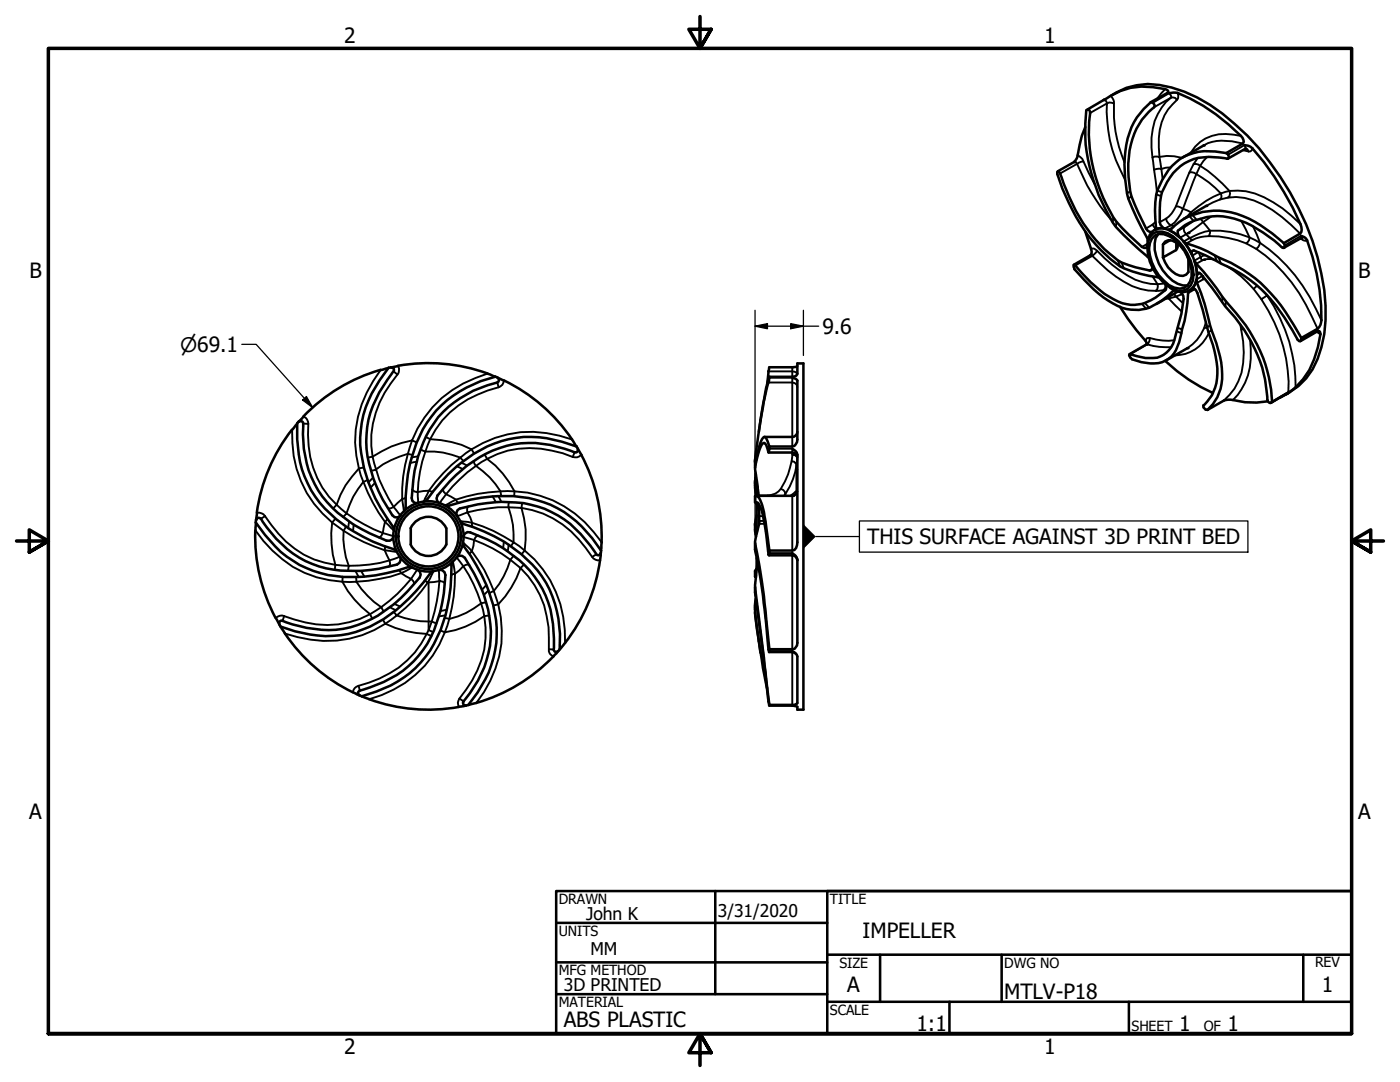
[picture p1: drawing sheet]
<svg xmlns="http://www.w3.org/2000/svg" width="279mm" height="216mm" viewBox="0 0 279 216" stroke-linecap="round" stroke-linejoin="round" font-family="sans-serif">
<!-- layer: Visible (ANSI) -->
<g fill="none" stroke="#000" stroke-width=".51">
<path d="M222 18.9a14 14 0 0 1 11.8-1.4 30.1 30.1 0 0 1 12.6 7.3 56.1 56.1 0 0 1 17.9 33 25.4 25.4 0 0 1-2.4 15.9 13.5 13.5 0 0 1-5.3 5M233.3 18.6l1.3-.1a33.5 33.5 0 0 1 13.4 9l.2 .8-.2 .3-3.3 1.9M216.6 25.3a34.4 34.4 0 0 0-1.7 6.3l-.5 .7-3.3 1.9M229.7 20.4l3.3-1.9 .2-.1-.3-.5a13.9 13.9 0 0 0-11.5 1.4l-4.4 2.5M229.7 20.4a15.5 15.5 0 0 0-5.3 12.4l.1 2.8 .4 3a51.6 51.6 0 0 0 4.1 9.2v.3M229.7 20.4a.7 .7 0 0 1 .6 1 14.1 14.1 0 0 0-5.1 11.2 26.2 26.2 0 0 0 .6 6.6 47.6 47.6 0 0 0 3.2 6.8l.5 .3 .4-.1M233.9 33.1a9.9 9.9 0 0 1 8.6-2.9l2.2 .3 .4 .4 .1 .6a.59 .59 0 0 1-.8 .1 12.6 12.6 0 0 0-7.1 .5 10.8 10.8 0 0 0-5.8 9.6v2.6a1.63 1.63 0 0 0 1 1.3l-1.1-.1-.9 .3 .2-.5a21.7 21.7 0 0 1 .2-7.3l1.1-2.1 1.2-1.9zM240.2 29l-4.2 2.4M248.3 29l1.3 .3a53 53 0 0 1 10.1 16v1l-.2 .3-3.3 1.9M248.7 29.7l-3.6 1.9M216.6 46.2l1.1 3.5 .1 1-3.5 2.1M229 49.5a3.7 3.7 0 0 1 2-3.9 5.3 5.3 0 0 1 4.5 1.8 10.8 10.8 0 0 1 3.3 8.2 2.96 2.96 0 0 1-1.8 2.5 2.96 2.96 0 0 1-3.1-.4l-.3-.2"/>
<path d="M229 49l-.3 .5-.8-.2a34.7 34.7 0 0 1-5.7-5.9 32.9 32.9 0 0 1-4.6-21l-.3-.6-.5 .2a34.7 34.7 0 0 0 5.9 23.3l3.1 3.1 3.4 3M229.9 47.6a2.38 2.38 0 0 1 3.4-.5 9 9 0 0 1 4.5 8.1 2.48 2.48 0 0 1-3.4 2.2 9 9 0 0 1-5.1-7.7l.2-1.2zM230 53.4a.48 .48 0 0 1-.6 .6 20.5 20.5 0 0 1-6.3-2.1 33 33 0 0 1-11.3-16.6l-.5-1.1h-.2l-.1 .2a31.7 31.7 0 0 0 3.7 8.8 30.4 30.4 0 0 0 8.8 9.9 23.7 23.7 0 0 0 7.7 2.2M230.1 46.6a3.5 3.5 0 0 1 4 .6 10.7 10.7 0 0 1 4.1 7.6 2.74 2.74 0 0 1-1.1 2.8 2.74 2.74 0 0 1-3 .1 9.6 9.6 0 0 1-5-9.4l.4-1zM230.5 45.8h-.1M231.1 46.7l-.5 .8a8.6 8.6 0 0 0 4.5 9.1l1 .4h.9M232.1 48.8a1.63 1.63 0 0 1 2.6-.4l.8 .6 .7 .8M232.6 56.7a1.22 1.22 0 0 1-.1 1.2 9.1 9.1 0 0 1-6.8 2.9 14.3 14.3 0 0 1-8-4.5l-3.1-3.3-.3-.2 .1 .9a26.3 26.3 0 0 0 8.6 7.3 8.1 8.1 0 0 0 7.6-.3l1.3-.8 2.2-1.9h.5M233.2 45.8l.3 .1a13.2 13.2 0 0 1 15.7-2.3 31 31 0 0 1 7 4.9l.2 .8a.44 .44 0 0 1-.7-.1 21.3 21.3 0 0 0-11.6-6 12.4 12.4 0 0 0-9 2.8 1.5 1.5 0 0 0 .4 1.4l-1.1-.9zM233.5 47.9l-1.4 .9v2.6l2.6-1.5 .3-.6 .1-.7M235.1 58.2l-4.3 2.4M236.2 48.2l.6 .4a24.7 24.7 0 0 1 6.4 2.8 28.7 28.7 0 0 1 15 13.4l1.5 2.6-.2 .7h-.2l-.2-.2a34.4 34.4 0 0 0-10.8-12.8l-2.3-1.4-5.5-2.8-2.2-.9h-.4l-.1 .4 .2 .6z"/>
<path d="M236.9 51l.3 .6v2.7a1.68 1.68 0 0 1-2.6 .4 5.7 5.7 0 0 1-2.5-3.3M237.4 58l-.3 .5a34.2 34.2 0 0 1-1.3 8 7.4 7.4 0 0 1-2.6 5.1 6.1 6.1 0 0 1-5.4 .7l-1.9-.6-.5-.7v-.3h.3a8.9 8.9 0 0 0 5.9 .4 5 5 0 0 0 2.8-3.3l.6-2.4a20.3 20.3 0 0 0 1.2-6.3l-.3-.5-.5-.4M238.2 57.5l-.8 .5M238.8 55.8l.1 .7a55.3 55.3 0 0 1 2.9 9.4 21.3 21.3 0 0 1 2.1 9.7 9.3 9.3 0 0 1-2.9 6.2 .86 .86 0 0 1-.8-.9 9 9 0 0 0 2.6-8.5 25.4 25.4 0 0 0-1.6-6.1l-.3-1a45.2 45.2 0 0 0-2.3-7.5l-.5-.3-.2 .2 .5-.9zM240.7 41.1l-4.5 2.6M259.7 47.1l.9 .5a41 41 0 0 1 3.1 16.7l-.2 .5-.5 .8-3.3 1.8M259.9 47.5l-3.6 1.9M75.9 73.8a34.6 34.6 0 0 0-15.3 9.3M77.5 73.4l-1.6 .5M77.5 73.4a23.3 23.3 0 0 0-5.5 12.5 24.5 24.5 0 0 0 2.9 13.5l1 1.9 2.7 4.1v.5M78 73.3l-.5 .1M79.4 73a33.7 33.7 0 0 1 19.4 2.2 21.9 21.9 0 0 0-16.9 17.2 45.2 45.2 0 0 0-1 9.3l-.3 .3"/>
<path d="M79.4 73l-1.4 .3 .4 .1a.55 .55 0 0 1 0 .9 21.7 21.7 0 0 0-5.2 12.4 25.6 25.6 0 0 0 5.1 16.1 1.01 1.01 0 0 0 1.6 .1M98.8 75.1l.5 .2M153.5 75.2h4.6a.83 .83 0 0 0 1-.7v-2h1.2v69.1h-1.2v-.6l-1-.2M153.5 75.2v.2a95.4 95.4 0 0 0-2.4 12.9l-.4 2.8v1.2M153.5 75.2a60.6 60.6 0 0 0-2.1 10.9M158.1 75.4l.6 .2 .4 .3v11.8a1.37 1.37 0 0 1-1 1.4h-4.6M159.1 73l-.9 .3h-4.7l-.4 3.4M223.5 61.2l1.6 2.4 3.6 4.5 .2 .5M228.9 68.5l-.2 .3-3.3 1.9M232.5 72a34.3 34.3 0 0 0 9.6 6.4M237 69.5l-4.2 2.4M256.9 78.5l.2-.1-1.6 .9"/>
<path d="M256.9 78.5h.1M256.9 78.5l-3.3 1.9M262.9 66l.4 .1 .2 .2a16.7 16.7 0 0 1-5.2 11.2l-4.4 2.7M263.1 66.1l-3.6 2M58.2 85.8a34.6 34.6 0 0 0-6.9 16.5M58.3 85.8l1-1.3a23 23 0 0 0 2.8 13.4 26.4 26.4 0 0 0 12.3 10.2l4.2 1.5 .6 .5M59.6 84.1l-.3 .4M59.6 84.1l.4-.1a.57 .57 0 0 1 .5 .8 20.6 20.6 0 0 0 10.1 19.9l3.2 1.7 3.4 1.5h.6l.4-.3 .3-.7M60.6 83.1l-1 1M114.1 87.7a34 34 0 0 0-14.8-12.3l.3 .2a.59 .59 0 0 1-.6 .8 20.3 20.3 0 0 0-15.8 15.7l-.5 1.8-.5 5.5a1.01 1.01 0 0 0 1.2 1M114.2 87.7l.9 1.4a22.7 22.7 0 0 0-13.6-1.5 26.6 26.6 0 0 0-14.9 10.3l-1.4 1.8-.7 .4M115 89.1l.3 .4"/>
<path d="M150.7 95.9l.2 3h7.4M150.7 91.7v.8M150.8 94.6l-.1 1.8 .2 2.5M151 96l.3 2.9M151.2 97.2l.1 1.7M153.4 90.3h4.7a.98 .98 0 0 1 1 .9M153.5 89.1l-.1 1.2-.5-1.5-.3-.4a.68 .68 0 0 0-.7 .6l-.6 1.6a8.3 8.3 0 0 0-.2 5.5l.3 2.8M153.5 89.1l-.7-1.9h-.3l-.2 .2a13.7 13.7 0 0 0-1.6 5.9M158.1 89.5l.6 .5 .4 .7v17.5a1.4 1.4 0 0 1-1 1.7h-4.6M159.1 86.2a1.09 1.09 0 0 1-1 1h-5.5M253 80.1a17.2 17.2 0 0 1-7.4-.3l-1.4 .1-3.2 1.9M253.9 80.2a28.5 28.5 0 0 0-7.2-17.7l-2.7-3.3a61.8 61.8 0 0 0-5.4-6.9l-.2-.3 .4 1.5 .1 1.4 .1-.5h.3a49.3 49.3 0 0 1 5.2 6.8 28.7 28.7 0 0 1 8.5 18.7l.4 .5h.2"/>
<path d="M253.9 80.2l-.3 .2M50.9 105.9a34.1 34.1 0 0 0 4.9 18.7M51 105.9l.1-1.6a25.4 25.4 0 0 0 7.4 7.6 21.8 21.8 0 0 0 14.2 3.2 43.3 43.3 0 0 0 9.2-2l.3 .1M51.1 103.7l-.1 .5M51.3 102.3l-.2 1.5 .2-.4a.67 .67 0 0 1 .9 .3 20.3 20.3 0 0 0 14.3 10 29 29 0 0 0 12.7-1.1 1.13 1.13 0 0 0 .6-1.5M81.9 108.6a3.9 3.9 0 0 0 3.6 2.3 3.9 3.9 0 0 0 3.6-2.3M81.9 105.4a3.9 3.9 0 0 1 3.6-2.3 3.9 3.9 0 0 1 3.6 2.3M82 105.4v3.2M83.2 113.7l.6 .4 .1 .6-.1 .6a28.6 28.6 0 0 1-11.1 8.9 18.3 18.3 0 0 1-11.5 1.1l-2.8-.7-1.8-.6a.55 .55 0 0 0-.9 .2l.1 .4M86.5 114l-.4 .1a33.9 33.9 0 0 1-12.2 10.9 20.7 20.7 0 0 1-15 1l-2.9-1 .9 1.4M87.6 113.7a1.08 1.08 0 0 1 1.3 1 28.5 28.5 0 0 1-4.4 15 21.3 21.3 0 0 1-12.7 8.1l-.4 .4v.2l.4 .3-1.4-.6M87.8 100.5a1.1 1.1 0 0 1-.5-1.6 26.4 26.4 0 0 1 13.8-9.9 22.8 22.8 0 0 1 13.8 1.3l.4-.4v-.4a34.4 34.4 0 0 1 4.8 18.7"/>
<path d="M88.8 100.8l.4 .2a34.1 34.1 0 0 1 16.3-1.6 20.7 20.7 0 0 1 12.7 8l1.8 2.5M89.1 105.4v3.2M90.4 112.1l-.2 .3a34.4 34.4 0 0 1-3.6 16.1 20.3 20.3 0 0 1-11.5 9.5l-2.9 .9M91.1 111.3l.6-.4h.6l.5 .4a27.9 27.9 0 0 1 5.2 14.7 21.2 21.2 0 0 1-5.5 14l-.1 .2 .2 .5 .4 .1-1.4 .2M91.2 103l-.1-.6 .2-.6 .5-.3a27.4 27.4 0 0 1 15.6-.4 20.6 20.6 0 0 1 11.6 9.5l.4 .2 .5-.4a33.9 33.9 0 0 1-8.2 19.1 21.5 21.5 0 0 0-7.7-18.9 32.3 32.3 0 0 0-11.6-6.1l-.6-.6M92.4 108.3l.2 .7a30.4 30.4 0 0 1 6.5 16.2 21.9 21.9 0 0 1-5.6 15.5 34.2 34.2 0 0 0 16.9-9.7M92.5 107.1l.3-.6 .5-.3h.6a27.8 27.8 0 0 1 12.8 8.9 20.6 20.6 0 0 1 3.8 14.5l.2 .4 .4 .1 .3-.2-1 1.1M120 109.9l-.1 .4M120.1 108.2l-.1 1.7M150.7 108.3a13.9 13.9 0 0 0 .6 4.5l.2 1.1a147.1 147.1 0 0 1 1.8 14.9l.2 1.3v-.6M150.7 117.2v1.5l2.8 22.1M150.7 104.5v1.5l.2 1.1"/>
<path d="M150.7 100.2v-1.2h.4l.4 .4a15.7 15.7 0 0 1 1.4 5.7l.6 4.8M150.8 119.5l-.1 1.8M150.9 119.8l-.2 1.9M150.9 119.8l-.2 1.9a163.1 163.1 0 0 0 2.4 15.7M150.9 114.8l-.2 .3h.2M151 102.8l-.3 1.9 .3 1.7M151 113.5l-.3 .4v1.2M151 100.6v5.8M151 111.3v2.2M151.2 112.1l-.5 4.7v1l2.8 22.9M151.5 103.9l-.2 1.3a10.4 10.4 0 0 0-.6 3.5 164.8 164.8 0 0 1 2.8 20.8M151.5 103a4.2 4.2 0 0 0-.8-2.9 2.31 2.31 0 0 1 1.4 2.1 55.3 55.3 0 0 1 1.3 8.4l.1 .2v-.9"/>
<path d="M151.5 102.9v1.2M153.5 110.8h4.6a1.09 1.09 0 0 1 1 1M158.1 110.4l.6 .5 .4 .9v16.5a1.22 1.22 0 0 1-1 1.2h-4.6M55.7 124.6l.3 .4M56.9 126.4a34.6 34.6 0 0 0 13.5 11.7M71.7 138.7l.5 .2M72.2 138.9l1.5 .6M73.7 139.5a34.6 34.6 0 0 0 17.9 1.6M111.7 129.6l-.3 .3M150.7 122.1l1.1 8.1M153.5 130.1h4.6l.6 .3M158.1 129.9l.9 .7 .1 .4v9.3l-.5 .4h-5.1"/>
<path d="M93.5 140.7l-.5 .1M153.5 140.7v.1M153.5 140.8h4.7"/>
<circle cx="85.5" cy="107" r="7"/>
<circle cx="85.5" cy="107" r="6.5"/>
<circle cx="85.5" cy="107" r="6"/>
</g>
<!-- layer: Visible Narrow (ANSI) -->
<g fill="none" stroke="#000" stroke-width=".38">
<path d="M220.3 19.9a.65 .65 0 0 1 .6 .7l-3.3 1.9M221.7 19.1a2.01 2.01 0 0 1 .6 1.5M232.5 17.8l-1.6 1.9M235 18.5a1.3 1.3 0 0 1-.1 1.4M214.4 32.3h.3l.2 .4-3.3 1.9M215.1 31a2.29 2.29 0 0 1 1.1 1.2M218.5 36.8l-2.3-4.6-1.3 .5a39.8 39.8 0 0 0 6.7 11M224.4 32.4a27.2 27.2 0 0 1-2.1-11.8l-.9-.2-.5 .2a27.5 27.5 0 0 0 3.6 15.3M225.6 38.2l-.7 .4M225.8 39.2l-.6 .4M230 31.4a13.3 13.3 0 0 1 2.7-11l1-.9 .9 .1 .3 .3a10.5 10.5 0 0 0-3.6 9.5l.1 1.9 1.5-.2 1.4 .1 1.6 .3M230.1 20.5l3.2-1.9a.74 .74 0 0 1 .4 .9l-3.4 1.9"/>
<path d="M230.8 38.8l.9 .3M230.9 38l1 .4M232 35.7l-.2-2h-.5l-1 .1 .6 4.4M233.7 33.4l-1 .1-.9 .2-.4-2.4-1-.1-.4 .2 .3 2.4M237.4 34.4l.8-1.6 .4-.1 .9 .4-.7 1.6a20 20 0 0 1 4.8 3.9l1.8-.5 .1 .5-.1 .5-.4 .3a12.1 12.1 0 0 1 8.9 2.5l1.9 1.4 3.7 3.3M239 31.6l-.8 1.2M240.9 31.3l-1.4 1.8a28.8 28.8 0 0 1 5.9 5 12.6 12.6 0 0 1 8.7 2.3l1.9 1.2 3.5 3.1M243.5 39.8l-2.8 1.3M245 39.4l-1.5 .4 .2-.2-.1-1a19.7 19.7 0 0 0-5.9 3.8l-1.6-.7 2.7-7-.5-.2-.9-.1-2.7 6.7M247.6 27.1a10.5 10.5 0 0 0-7 .5l-1.1 .7-1 1-.8 1.1M248 28.6a11.2 11.2 0 0 0-7 0l-.8 .4M248 30l1.2 .2"/>
<path d="M248.5 29.7v-.3l-.2-.4-3.2 1.9M248.7 29.7l.5 .5M249.9 29.6a.65 .65 0 0 1-.7 .6M217.6 50.9l.4 .2-3.4 1.9M217.7 49.7a.96 .96 0 0 1 1.2 .3M222.2 43.4l-.1 1M222.8 44.3l-.1 1M223.1 51.9l.4 1.2M223.8 52.4l.5 1.1M229 48.6l-1.1 .7M229.9 53.7l-.5 .3M230 55.1l1 1.6a12.1 12.1 0 0 1-7.5-2.7l-1.6-1.2-3-2.8-.9 1.1a23.4 23.4 0 0 0 9.6 6.6l1.6 .3h1.4"/>
<path d="M230 44.8l.6 .8M230 44.8l-1.3 .8M230.6 44.3l-.6 .5M232.3 56.6l-1.3 .1-.1 1-.3 .3 1.6-.1M232.6 56.8l-.1 .8-.3 .3 .5-.1M232.7 43.6l.2 .5 .8 .9M232.7 43.6a5.7 5.7 0 0 0 2-2.5l1.4 .6a7 7 0 0 1-2.4 3.3M232.7 43.6l-1.2 .7M233.1 59.3l.1 .3h-.6M233.7 45l.6 .1M233.7 45l-1.2 .6M234.1 45.3l-.9 .5"/>
<path d="M234.2 58.7l.5 .5-1.5 .4 2.6 2.6M234.3 58h-.2M234.7 48.4v1.5M236 58.7l-1.3 .5 1.4 1.3M236.4 45.3l-.2 .4 .1 .5 .4 .5M236.4 45.3l-1.3 .7M236.7 46.7l.7 .8M236.7 46.7l-1.2 .7M237.4 43.1l.8 1M237.4 47.5l.5-.2a11.8 11.8 0 0 1 3.6-1.3v.5l-.3 .6a19.4 19.4 0 0 1 7.5 1.5M237.4 47.5l-1.2 .7M237.8 42.8l-.1-.4-1.1 1.1"/>
<path d="M238 57.5l-.1 .2M238 47.9l-1.2 .7M238 42.9l.8 1M238.3 44l-1.9 1.3M238.3 57.8l-1.2 .7M238.4 57.6l-.1 .2 .2-.1M239.1 50.3l-1.1 .7M239.2 50.3l.4 1-1.2 .7M239.5 43.6l2 2.4a18.8 18.8 0 0 1 7.9 1.4l-.1 .5-.6 .7 2 1.1M239.5 54.5l-.6 .4M240 51.9l-1.2 .7M240.1 55.8l-1.2 .7"/>
<path d="M240.5 55.6l-.4 .2-.1-.7-1.2 .7M240.5 50.9l-.9 .4 .4 .6a3.6 3.6 0 0 1 2.3-.1M241.2 47.1a7.3 7.3 0 0 0-3.2 .8l-.6-.4M241.7 43.2l-5 3.5M242.4 50.9l.5 1.2M243.2 51.4l.4 1.2M244 59.2l-.1 1.1M244.7 53a22.1 22.1 0 0 1 5.5 4.7M247.7 44.1l1.7 3.3 2.1 1.1-.4 .8-.4 .4a31.7 31.7 0 0 1 11.1 13.5l1.2 2.4M250.1 45.1l1.4 3.4a34.3 34.3 0 0 1 12.2 15.4M250.9 57l-.7 .7 1.5 2M252.9 58.9h.1"/>
<path d="M259.7 47.6a1.03 1.03 0 0 0 1.2 .3M259.7 47.5v.1v-.5l-3.3 1.9M75.9 73.9a22.2 22.2 0 0 0-4.3 19.6 17.9 17.9 0 0 0-4.4 7.2M78.5 74.1l.8 .6M79.3 74.7a20 20 0 0 0-4.9 16.4M79.4 73a1.57 1.57 0 0 1-.1 1.7M97.3 74.5a22.8 22.8 0 0 0-14 11l-1.1 2.4a20.2 20.2 0 0 0-7.8 3.2M99.3 76.3l.2 1M99.5 77.3a19.8 19.8 0 0 0-13.6 10.3M100.6 75.9a1.49 1.49 0 0 1-1.1 1.4M153.4 74.1h4.7l.8 .3 .2 .3M153.4 76.3h4.7l.5 .2 .4 .3 .1 .5"/>
<path d="M153.5 75.4h4.6v13.7M158.1 73.3v1.9M227.9 60.6l.8 1M228.5 60.5l.9 .9M228.7 68.8l.2-.1-3.3 2M229.4 67.4l-.5 .1-.2 .6M234.4 67.9a11.2 11.2 0 0 1-5-.5v.5l-.5 .8a13.9 13.9 0 0 0 4.8 .6M234.8 66.1l1 .4M235 65.4l.9 .3M240.7 64.3l-.4 1.2M240.9 65.4l-.6 .1a8.5 8.5 0 0 1-3.3 4M241.2 66.5a7.5 7.5 0 0 1-6.7 4.4"/>
<path d="M241.5 64.9l-.6 .4M241.8 65.9l-.6 .4M244.7 60.1l-.2 1.1M247.5 64.7l.2 1.1M248.2 65.6l-.5 .2a15.8 15.8 0 0 1-1.3 11.7l-2.2 2.4M249.5 67.8a14.5 14.5 0 0 1-1.7 9.9l-.8 1.1-.9 1M256.9 78.5l-3.3 1.9M258.6 77.3a31.7 31.7 0 0 0-5.7-18.4l-1.2 .8a30.5 30.5 0 0 1 5.4 18.6M263.5 66.7l-.7-.5 .1-.2-3.2 1.9M58.3 85.8a22.1 22.1 0 0 0 8 18.5 20.3 20.3 0 0 0 .6 8.4M60.5 84.5l1 .1M60.6 83.1a1.53 1.53 0 0 1 .9 1.5"/>
<path d="M61.5 84.6a19.4 19.4 0 0 0 5.7 16.1M72.6 93.3l-1 .2 .9 2.6a16.8 16.8 0 0 0-3.3 6.3l-2-1.7M73.3 95.8l-.8 .3a33.1 33.1 0 0 0 4.3 8l-.4 2.3a33.6 33.6 0 0 1-7.2-4l-.7 .8M74.4 91.1l-1 .2M74.5 95.3l-1 1M74.8 96.4l-.8 .9M81 99.3l-.7 .3 .3 2.4M82.2 97.7l.6 .4 .6 .1v2.2M82.3 90.7l-.9-.1a28.1 28.1 0 0 0-1.1 9l-1.8 1.6a30.4 30.4 0 0 1-3.4-7.5l-1.1 .2M83.2 92.1l-1.3 .3M83.2 88.3l-1-.4-.8 2.7a18.5 18.5 0 0 0-6.3 3.1l-.7-2.6M83.4 91.1l-1.3 .2"/>
<path d="M83.9 89.6l1 .5a26.6 26.6 0 0 0-1.5 8.1l2.2-.3a30.9 30.9 0 0 1 6.3-6.6l.6 .6M85 87.2l.9 .4M85.9 87.6l-1 2.5a15.6 15.6 0 0 1 7 1.2l2.2-1.6 .5 .8M85.9 87.6a19.8 19.8 0 0 1 8.2 2.1 21.9 21.9 0 0 1 20.1-2M86.4 98l-.8-.1-1.1 2.2M88.4 97.5l.2 .7 .4 .4-1.2 1.9M91.2 93l1.2 .6M92 92.3l1.2 .6M94.5 92l.5 1a29.3 29.3 0 0 0-6 5.6l2 1.1a30.6 30.6 0 0 1 8.9-1.7l.1 .9M96.7 90.7l.5 .9M97.2 91.6l-2.2 1.4a16.5 16.5 0 0 1 4.9 5h2.8l-.1 1M97.2 91.6a18.3 18.3 0 0 1 5.5 6.4 22.2 22.2 0 0 1 17.4 10.2"/>
<path d="M98.3 99l.6 1.2M99.4 99l.6 1.1M114.3 91.2a20.4 20.4 0 0 0-15-.6l-2.1 1M114.7 90.2l-.4 1M116 90.7a1.52 1.52 0 0 1-1.7 .5M150.7 92.1v.3M150.7 96.4v.9M150.7 92.3v.6M150.7 99v1.1M151.4 98.9h1.8M153.2 98.9a3.2 3.2 0 0 0 2.6-1.4l.5 .3 .4 .4v.4l-.2 .3M153.5 89.5h4.6v1.2"/>
<path d="M155.8 97.5a14.8 14.8 0 0 0 2.2-5.5l.5 .1 .4 .4a10.5 10.5 0 0 1-2.2 6.1v.3M158 92l.1-1.3 .5 .1 .4 .3 .1 .5-.2 1.4v5M158.1 98.9v.1M158.1 99v10.9M158.9 98h.2l-.1 .5-.4 .4-.5 .1M158.9 98l-1.2 .9M158.9 98l-.2 .6-.5 .3M51 105.9a22.8 22.8 0 0 0 14.7 9.9l2.6 .3a19.4 19.4 0 0 0 5.6 6.5M51.3 102.3a1.68 1.68 0 0 1 1.6 .7M52.9 103a21.1 21.1 0 0 0 9.8 8.6l2.1 .7 2.1 .4M52.9 103l-.8 .5M66.9 103.5l-.6 .8 2.3 1.6a16.7 16.7 0 0 0 1 7l-2.7-.2"/>
<path d="M66.9 112.7l-.1 1M67.2 100.7l-.7 .8M68.4 115.1l-.1 1h2.8a17.7 17.7 0 0 0 5 5.1l-2.2 1.4M69 105.1l-.4 .8a34.5 34.5 0 0 0 8.2 3.9l.9 2a28.2 28.2 0 0 1-8.1 1.1l-.2 1M69.7 104.1l-.2 1.3M70.6 104.7l-.1 1.3M71 113.9l.6 1.2M71 115.1l.1 1a33.6 33.6 0 0 0 9-1.7l1.9 1.1a29.3 29.3 0 0 1-5.9 5.7l.4 .9M72.1 113.9l.6 1.1M76.7 109l.1 .1v.7l2.4 .3M77.2 103.4v.4l-.4 .3 1.8 1.8M77.3 101.3l.3 .2 .4-.1 .5-.2 1.4 1.7"/>
<path d="M78.5 106.9l-2.1-.5-.3 .5-.5 .4M79.8 111.1l-2.1 .7 .2 .6-.3 .7M82.2 113.2l-2.1 1.2-.6-.6M83.2 113.7l-1.2 1.8 .7 .8-.1 .3M84.6 116h.5l.3 .2a28.6 28.6 0 0 1-6.2 6.6 16.5 16.5 0 0 0 6.9 1.2M85.5 116.2v9.5l-.3 .8M86.5 114l-1.1 2.2 2.3-.2a34.7 34.7 0 0 1-1.5 8l.9 .5M87.6 113.7l.1 2.3 .9 .2 .2 .3M90.4 112.1l.4 2.4-.6 .2-.2 .2M91.1 111.3l1.4 1.7 .5-.3 .4-.1 .3 .2M91.2 103l2.1-.8 .6 1.1 .3 1-2.4-.4M91.6 100.3l-.4-.2-.2-.4-2.2 1.1"/>
<path d="M92.5 107.1l2.1 .7-.4 2.2-1.8-1.7M93.5 101l-.2 .2v1a32.4 32.4 0 0 1 8.2-1 16.7 16.7 0 0 1 1 7 30.4 30.4 0 0 0-8.3-3.9v.4l.2 .5M95.5 106.9h-.3l-.3 .4-.3 .5a27.6 27.6 0 0 1 7.3 3.9 17 17 0 0 1-3.3 6.2 28.9 28.9 0 0 0-4.4-7.9l-.3 .2-.1 .5M97.1 116.7l-.9 1M97.5 117.8l-.9 .9M97.7 118.4l.9-.5 .8 2.7M100.5 108.1l-.1 1.3M101.5 108.7l-.2 1.3M101.6 100.1l-.1 1.1 2.6 .1a18.2 18.2 0 0 1 .6 8.6M102 109l.5-.8 2.2 1.7M102.6 110.9l-.7 .8 2 1.6a19.9 19.9 0 0 1-4.5 7.3M104.2 100.4l-.1 .9a18.8 18.8 0 0 1 12.8 8l1.3 1.8a1.48 1.48 0 0 0 1.6 .7"/>
<path d="M104.6 112.6l-.7 .7a18.6 18.6 0 0 1 5.6 14v2.2a1.37 1.37 0 0 0 .9 1.5M104.7 109.9a22.3 22.3 0 0 1 8.1 18.4M104.7 109.9l-.6 .7M119 110.6l-.8 .5M150.7 104.7v1.3M150.7 113.9v1.2M150.7 108.7v1.3M150.7 117.8v.9M151.4 101.5h.5M151.5 103.9h1M151.5 103h.8M151.5 104.5h1.1"/>
<path d="M153.5 110.4h4.6v19.1M56.7 122.9a1.5 1.5 0 0 0-1.6 .4M56.7 122.9l-.3 1M71.6 136.8a1.49 1.49 0 0 0-1.2 1.3M71.6 136.8l.2 1M73.9 122.6a18.6 18.6 0 0 1-15.1 1l-2.1-.7M73.9 122.6l.4 .8M76.4 123.6l.5 .9M76.9 124.5a21.5 21.5 0 0 1-17.5 2.6l-2.5-.7M76.9 124.5a20.4 20.4 0 0 0 8.3 2M77.8 121.2l1.2 .5M78.5 122.1l.7 .7-2.3 1.7"/>
<path d="M78.6 120.5l1.2 .5M85.2 126.5a18.9 18.9 0 0 1-11.5 9.7l-2.1 .6M85.2 126.5l.9 .4M86.2 124l-.7 1.7 .9 .5M88.9 122.8l-1.3 .2M89.1 121.7l-1.2 .2M91.7 139.4a1.48 1.48 0 0 0-.1 1.6M91.7 139.4l.8 .6M96.6 122.9l-.6-2.5a15.9 15.9 0 0 1-6.3 3.1l-.9 2.7-.9-.4M96.6 122.9a18.3 18.3 0 0 1-3.6 14.7l-1.3 1.8M96.6 122.9a17.9 17.9 0 0 1-7.8 3.3 21.8 21.8 0 0 1-15.1 13.3M97 120.2l-1 .2a28.6 28.6 0 0 0-3.5-7.4l-1.7 1.5a32.9 32.9 0 0 1-1.1 9l-1-.1"/>
<path d="M97.7 122.8l-1.1 .1M99.4 120.6a22.1 22.1 0 0 1-4.3 19.7M99.4 120.6l-1 .2M109.5 129.5l1 .1M150.7 120.5v.5M150.7 122.8v.2M153.5 129.9h4.6v10.8M153.5 140.8h4.6"/>
</g>
<g fill="#000">
<circle cx="230.5" cy="45.8" r=".19"/>
<circle cx="237" cy="46.5" r=".19"/>
<circle cx="240" cy="55.1" r=".19"/>
<circle cx="240.2" cy="51.9" r=".19"/>
<circle cx="256.9" cy="78.5" r=".19"/>
<circle cx="158.7" cy="92.4" r=".19"/>
<circle cx="158.9" cy="93.7" r=".19"/>
<circle cx="158.1" cy="140.8" r=".19"/>
</g>
<!-- layer: Visible (ANSI) -->
<g fill="#000">
<circle cx="220.3" cy="19.9" r=".25"/>
<circle cx="214.4" cy="32.3" r=".25"/>
<circle cx="240.2" cy="29" r=".25"/>
<circle cx="217.6" cy="50.9" r=".25"/>
<circle cx="237.2" cy="46.5" r=".25"/>
<circle cx="240.3" cy="51.8" r=".25"/>
<circle cx="240.7" cy="41.1" r=".25"/>
<circle cx="228.7" cy="68.8" r=".25"/>
<circle cx="237" cy="69.5" r=".25"/>
<circle cx="262.8" cy="66.2" r=".25"/>
<circle cx="158.2" cy="98.9" r=".25"/>
<circle cx="151" cy="113.5" r=".25"/>
</g>
<!-- layer: Border (ANSI) -->
<path d="M139.7 3.3v6.4l-2.2-3.9h4.4l-2.2 3.9 2.2-3.9M3.3 107.9h6.4l-3.9-2.2v4.5l3.9-2.3-3.9 2.3M276.1 107.9h-6.4l3.9-2.2v4.5l-3.9-2.3 3.9 2.3M9.7 206.2v-196.5h260v196.5h-260h260M141.9 210.1l-2.2-3.9 2.2 3.9h-4.4l2.2-3.9v6.4" fill="none" stroke="#000" stroke-width=".7"/>
<!-- layer: Title (ANSI) -->
<g fill="none" stroke="#000" stroke-width=".51">
<path d="M111 177.8h158.7v28.4h-158.7zM142.7 177.8v20.6M269.7 177.8h-104.6v28.4M111 184.1h54.1M111 192h54.1M111 198.4h54.1M165.1 190.5h104.6M165.1 199.9h104.6M175.6 190.5v9.4M189.5 199.9v6.3M199.9 190.5v9.4M225.3 199.9v6.3"/>
<path d="M260.1 190.5v9.4"/>
</g>
<!-- layer: Dimension (ANSI) -->
<path d="M48.3 68.7h2.8l11.3 12.6M60.4 79.8l.8-.7 1.2 2.2zM150.7 65.1l2.5-.5v1zM150.7 65.1h12.7M150.7 61.9v44.8M157.8 64.6l2.5 .5-2.5 .5zM160.3 61.9v9" fill="none" stroke="#000" stroke-width=".25"/>
<g fill="#000">
<path d="M60.4 79.8l.8-.7 1.2 2.2z" fill-rule="evenodd"/>
<path d="M150.7 65.1l2.5-.5v1z" fill-rule="evenodd"/>
<path d="M157.8 64.6l2.5 .5-2.5 .5z" fill-rule="evenodd"/>
</g>
<!-- layer: Symbol (ANSI) -->
<path d="M160.3 104.6l2.5 2.5-2.5 2.4z" fill-rule="evenodd" fill="#000"/>
<path d="M162.8 107.1h8.7M171.5 103.9h77.5v6.3h-77.5z" fill="none" stroke="#000" stroke-width=".25"/>
<g font-size="4.2">
<text x="68.7" y="8.6">2</text>
<text x="208.4" y="8.6">1</text>
<text x="5.9" y="55.5">B</text>
<text x="271.1" y="55.5">B</text>
<text x="164.1" y="66.6">9.6</text>
<text x="173" y="108.6">THIS SURFACE AGAINST 3D PRINT BED</text>
<text x="5.8" y="163.4">A</text>
<text x="271" y="163.4">A</text>
<text x="172.1" y="187.2">IMPELLER</text>
<text x="169.1" y="198">A</text>
<text x="263.8" y="198">1</text>
<text x="200.4" y="199.3">MTLV-P18</text>
<text x="112.5" y="204.9">ABS PLASTIC</text>
<text x="182.9" y="205.7">1:1</text>
<text x="235.3" y="205.7">1</text>
<text x="245" y="205.7">1</text>
<text x="68.7" y="210.3">2</text>
<text x="208.4" y="210.3">1</text>
</g>
<text font-size="4" x="35.9" y="70.2">⌀69.1</text>
<g font-size="3.5">
<text x="117" y="183.6">John K</text>
<text x="143.3" y="183.1">3/31/2020</text>
<text x="117.9" y="190.6">MM</text>
<text x="112.5" y="197.7">3D PRINTED</text>
</g>
<g font-size="2.8">
<text x="111.5" y="180.3">DRAWN</text>
<text x="165.6" y="180.3">TITLE</text>
<text x="111.5" y="186.8">UNITS</text>
<text x="111.5" y="194.6">MFG METHOD</text>
<text x="167.5" y="193.1">SIZE</text>
<text x="200.4" y="193.1">DWG NO</text>
<text x="262.4" y="193">REV</text>
<text x="111.5" y="200.9">MATERIAL</text>
<text x="165.6" y="202.5">SCALE</text>
<text x="225.8" y="205.7">SHEET</text>
<text x="240.2" y="205.7">OF</text>
</g>
</svg>
